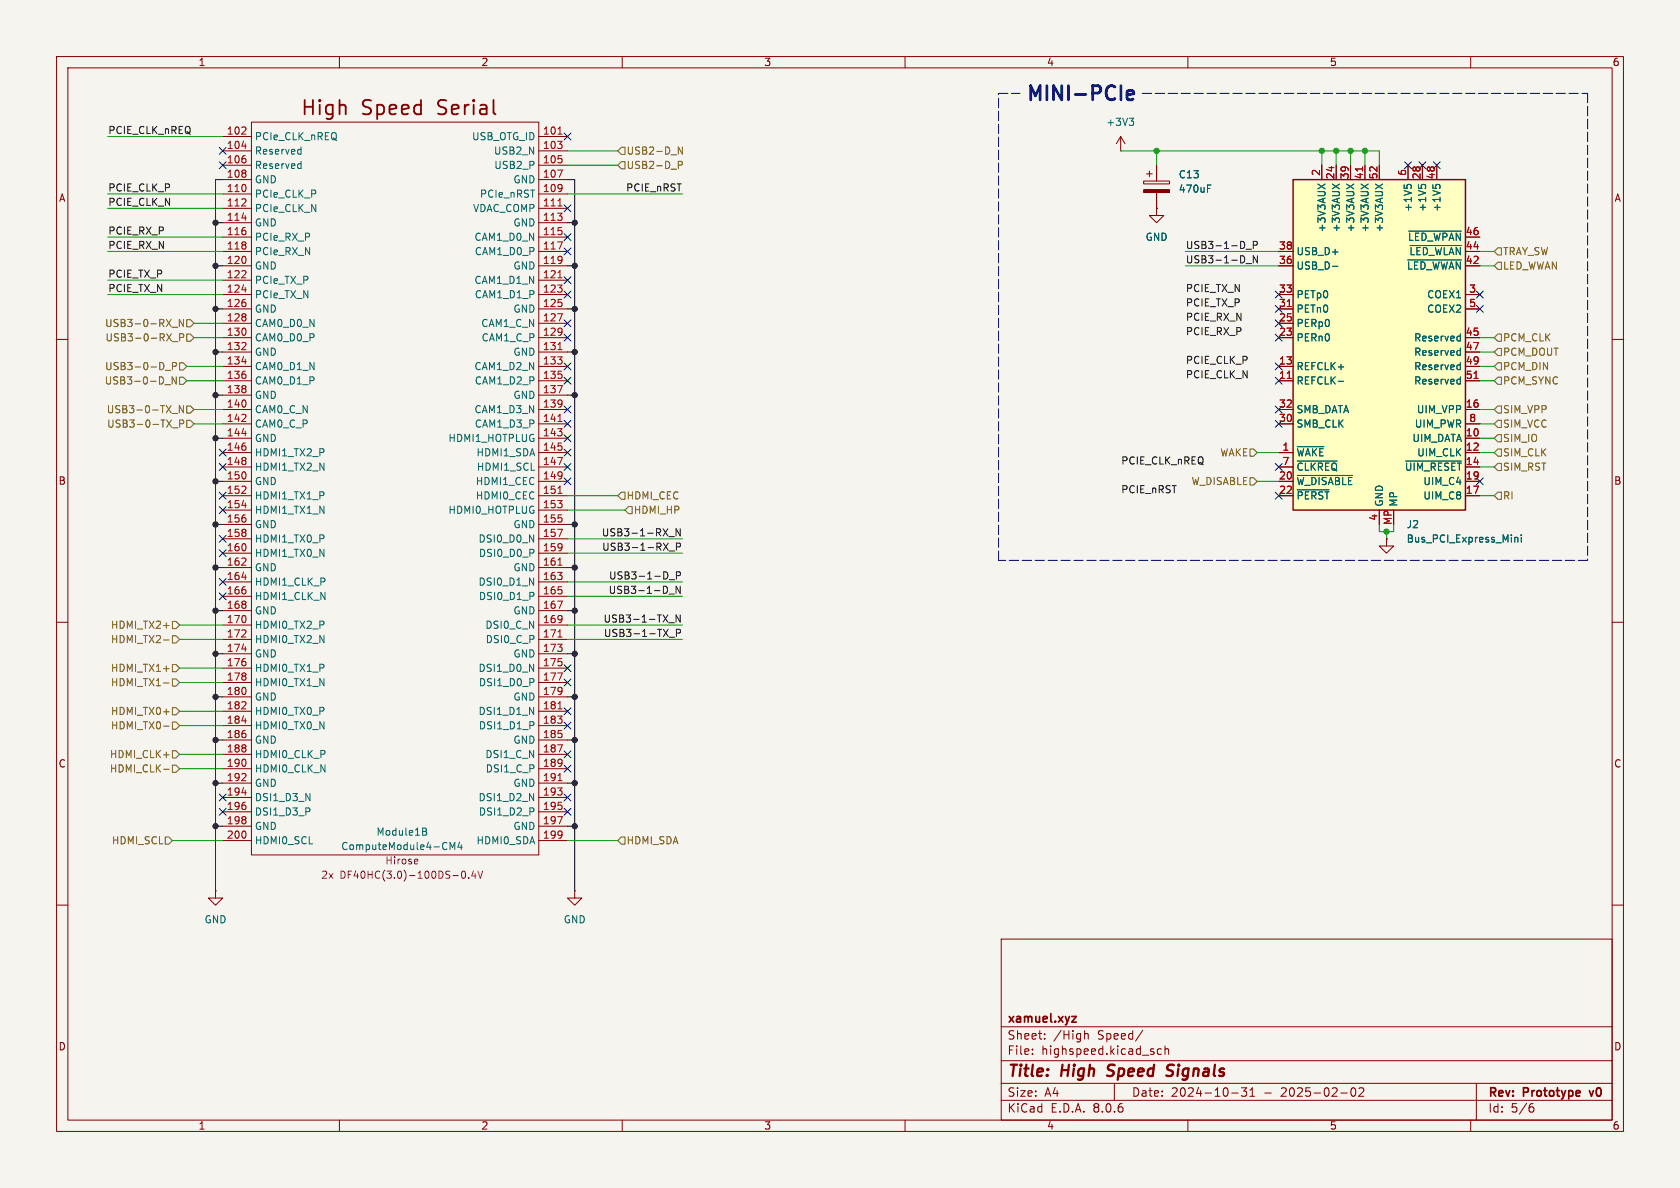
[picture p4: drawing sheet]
<svg xmlns="http://www.w3.org/2000/svg" width="297mm" height="210mm" viewBox="0 0 297 210" stroke-linecap="round" stroke-linejoin="round" font-family="sans-serif">
<path d="M0 0h297v210h-297z" fill="#f5f4ef" stroke="#f5f4ef" stroke-width=".18"/>
<g fill="none" stroke="#840000" stroke-width=".18">
<path d="M10 10h277v190h-277zM12 12h273v186h-273zM60 10v2M110 10v2M160 10v2M210 10v2M260 10v2M10 60h2M285 60h2M10 110h2M285 110h2M10 160h2"/>
<path d="M285 160h2M177 166h108v32h-108zM60 198v2M110 198v2M160 198v2M177 194.5h108M177 191.5h108M177 187.5h108M177 181.5h108M182.5 186.3v.1M182.5 185.5v.1M184.7 183.6v.1"/>
<path d="M184.7 182.8v.1M191.7 182.2v1.5M191.7 182.8l.3-.1 .3 .1 .1 .9M197 191.5v3M202 182.1l-1.3 2M205.3 185.5l-.4-.1-.3 .3v.4l.1 .2h.6M206 185.5l.2-.1 .3 .1 .1 .9M206 184.9v1.5M210 198v2M217.7 193.2h1.2M219.5 192.3h.9l-.5 .6 .4 .1v.7l-.2 .1h-.4l-.2-.1M221 193.8h.8"/>
<path d="M221 192.7l.4-.4v1.5M237 193.2h1.2M239 192.4l.2-.1a.81 .81 0 0 1 .6 .6 .81 .81 0 0 1-.3 .8l-.2 .1a.81 .81 0 0 1-.3-1.4zM240.2 192.4l.6-.1 .2 .1 .1 .3-.9 1.1h.9M260 198v2M261 191.5v6.5M270.6 195.7h.3l.3 .3-.1 .5-.5 .1"/>
</g>
<path d="M189.5 179.7h.8l-.8 1h.8M281 192.8l.3 1" fill="none" stroke="#840000" stroke-width=".3"/>
<path d="M195.7 190.1l.3 .1M196 188.4l-.1 .2v.4M207.2 190a.85 .85 0 0 1-1 .1M207.3 188.2l-.7 .1a.46 .46 0 0 0-.3 .5 .46 .46 0 0 0 .4 .4l.5 .2" fill="none" stroke="#840000" stroke-width=".4"/>
<path d="M228.6 31.8h30.5v58.4h-30.5z" fill="#ffffc2"/>
<path d="M228.6 31.8h30.5v58.4h-30.5z" fill="none" stroke="#840000" stroke-width=".25"/>
<g fill="none" stroke="#840000" stroke-width=".18">
<path d="M39.4 24.1h5M39.4 26.7h5M39.4 29.2h5M39.4 31.8h5M39.4 34.3h5M39.4 36.8h5M39.4 39.4h5M44.4 21.6h50.8v129.5h-50.8zM95.2 24.1h5.1M95.2 26.7h5.1M95.2 29.2h5.1M95.2 31.8h5.1"/>
<path d="M95.2 34.3h5.1M95.2 36.8h5.1M95.2 39.4h5.1M198.1 26.7h.1M198.1 24.1l-.7 1.3M198.1 24.1v2.6M198.1 24.1l.8 1.3M202.2 32h4.6v.5h-4.6zM202.7 30.7h1M203.2 30.2v1M204.5 36.8v1.3h1.2l-1.2 1.3-1.3-1.3h1.3M204.5 36.8h.1"/>
<path d="M204.5 29.2v2.8M204.5 34v2.8M233.7 29.2v2.6M236.2 29.2v2.6M238.8 29.2v2.6M241.3 29.2v2.6M243.8 29.2v2.6M248.9 29.2v2.6M251.5 29.2v2.6M254 29.2v2.6M39.4 59.7h5M39.4 57.2h5"/>
<path d="M39.4 52.1h5M39.4 54.6h5M39.4 47h5M39.4 44.5h5M39.4 41.9h5M39.4 49.5h5M95.2 59.7h5.1M95.2 57.2h5.1M95.2 52.1h5.1M95.2 54.6h5.1M95.2 47h5.1M95.2 44.5h5.1"/>
<path d="M95.2 41.9h5.1M95.2 49.5h5.1M226.1 59.7h2.5M226.1 57.2h2.5M226.1 52.1h2.5M226.1 54.6h2.5M226.1 47h2.5M226.1 44.5h2.5M259.1 59.7h2.5M259.1 52.1h2.5M259.1 54.6h2.5M259.1 47h2.5"/>
<path d="M259.1 44.5h2.5M259.1 41.9h2.5M39.4 77.5h5M39.4 67.3h5M39.4 64.8h5M39.4 72.4h5M39.4 74.9h5M39.4 62.2h5M39.4 69.9h5M95.2 77.5h5.1M95.2 67.3h5.1M95.2 64.8h5.1"/>
<path d="M95.2 72.4h5.1M95.2 74.9h5.1M95.2 62.2h5.1M95.2 69.9h5.1M226.1 67.3h2.5M226.1 64.8h2.5M226.1 72.4h2.5M226.1 74.9h2.5M259.1 77.5h2.5M259.1 67.3h2.5M259.1 64.8h2.5M259.1 72.4h2.5"/>
<path d="M259.1 74.9h2.5M259.1 62.2h2.5M39.4 80h5M39.4 82.6h5M39.4 87.6h5M39.4 85.1h5M39.4 90.2h5M39.4 92.7h5M39.4 95.3h5M39.4 97.8h5M95.2 80h5.1M95.2 82.6h5.1"/>
<path d="M95.2 87.6h5.1M95.2 85.1h5.1M95.2 90.2h5.1M95.2 92.7h5.1M95.2 95.3h5.1M95.2 97.8h5.1M226.1 80h2.5M226.1 82.6h2.5M226.1 87.6h2.5M226.1 85.1h2.5M243.8 90.2v2.5M245.1 95.3v1.2h1.3l-1.3 1.3-1.3-1.3h1.3"/>
<path d="M245.1 95.3h.1M259.1 80h2.5M259.1 82.6h2.5M259.1 87.6h2.5M259.1 85.1h2.5M39.4 100.3h5M39.4 102.9h5M39.4 105.4h5M39.4 108h5M39.4 110.5h5M39.4 113h5M39.4 115.6h5"/>
<path d="M39.4 118.1h5M95.2 100.3h5.1M95.2 102.9h5.1M95.2 105.4h5.1M95.2 108h5.1M95.2 110.5h5.1M95.2 113h5.1M95.2 115.6h5.1M95.2 118.1h5.1M39.4 120.7h5M39.4 123.2h5M39.4 125.7h5"/>
<path d="M39.4 128.3h5M39.4 130.8h5M39.4 133.4h5M39.4 135.9h5M39.4 138.4h5M95.2 120.7h5.1M95.2 123.2h5.1M95.2 125.7h5.1M95.2 128.3h5.1M95.2 130.8h5.1M95.2 133.4h5.1M95.2 135.9h5.1"/>
<path d="M95.2 138.4h5.1M38.1 157.5v1.3h1.3l-1.3 1.2-1.3-1.2h1.3M38.1 157.5h.1M39.4 141h5M39.4 143.5h5M39.4 146.1h5M39.4 148.6h5M95.2 141h5.1M95.2 143.5h5.1M95.2 146.1h5.1M95.2 148.6h5.1M101.6 157.5v1.3h1.3l-1.3 1.2-1.3-1.2h1.3"/>
<path d="M101.6 157.5h.1"/>
</g>
<g fill="none" stroke="#006464" stroke-width=".18">
<path d="M52.9 26.4l.3 .1M52.9 28.9l.3 .1M53.2 26v1.2M53.2 28.5v1.3M53.2 27.2h-.3M53.2 29.7l-.3 .1M199.6 20.9h.8l-.4 .5M200.2 21.4l.2 .2v.3l-.2 .3M213.5 33.3h.4M213.5 32.7h.6M233 32.5l1.3 .9M234.3 32.5l-1.3 .9"/>
<path d="M235.5 32.5l1.3 .9M236.8 32.5l-1.3 .9M238.1 32.5l1.2 .9M239.3 32.5l-1.2 .9M240.6 32.5l1.3 .9M241.9 32.5l-1.3 .9M243.1 32.5l1.3 .9M244.4 32.5l-1.3 .9M248.2 32.7v.6M248.7 32.8l.3-.2h.3l.2 .2M250.8 32.7v.6M251.3 32.8l.2-.2h.3l.2 .2"/>
<path d="M253.3 32.7v.6M253.8 32.8l.2-.2h.3l.3 .2M235.6 47.1h.9M248.9 45.9h9.4M249 40.9h9.3M249.3 43.4h9M257.8 59.4l.4 .1M258.2 59v1.3M229.3 79h4.7M236.6 67.4h1M257.8 62h.4M257.8 64.5l.4 .1"/>
<path d="M257.8 67l.4 .1M258.2 61.5v1.3M258.2 64.1v1.2M258.2 66.6v1.3M258.2 60.2l-.4 .1M258.2 62.7l-.4 .1M258.2 65.3h-.4M258.2 67.8l-.4 .1M229.3 81.5h7.1M229.3 84h9.8M229.3 86.6h5.6M248.5 81.5h9.8"/>
<path d="M267.8 95v.8M267.8 95.1l.2-.1h.3v.8M268.9 94.6v.1M268.9 95v.8M74.7 146.4l.6 .1 .1 .2-.3 .3M74.7 147h.4M75.1 147l.3 .2v.3l-.7 .1M79.6 150.2v-1.3l.4 .9 .4-.9v1.3M81.2 148.9l-.3 .9h.8M81.6 149.3v.9"/>
</g>
<g fill="none" stroke="#a90000" stroke-width=".18">
<path d="M42.7 23.7h.8M42.7 36.4h.8M42.8 25.8h.7M42.8 38.5h.7M43.4 22.6v.4M43.4 35.3v.4M98.6 30.1h.8l-.5 1.2M98.6 23.7h.8M98.6 36.4h.8M240.9 29.5v.7M42.7 49.1h.8M42.8 51.2h.7"/>
<path d="M43.4 48v.4M98.6 42.8h.8l-.5 1.2M98.6 55.5h.8l-.5 1.2M98.6 49.1h.8M227.6 54.2h.7M42.7 61.8h.8M42.7 74.5h.8M42.8 63.9h.7M42.8 76.6h.7M43.4 60.7v.4M43.4 73.4v.4M98.6 68.2h.8l-.5 1.2"/>
<path d="M98.6 61.8h.8M98.6 74.5h.8M227.6 66.9h.7M260.6 66.9h.7M42.7 87.2h.8M42.7 99.9h.8M42.8 89.3h.7M43.4 86.1v.4M43.4 98.8v.4M98.6 80.9h.8l-.5 1.2M98.6 93.6h.8l-.5 1.2M98.6 87.2h.8"/>
<path d="M98.6 99.9h.8M42.7 112.6h.8M42.8 102h.7M42.8 114.7h.7M43.4 111.5v.4M98.6 106.3h.8l-.5 1.2M98.6 119h.8l-.5 1.2M98.6 112.6h.8M42.7 125.3h.8M42.7 138h.8M42.8 127.4h.7M43.4 124.2v.4"/>
<path d="M43.4 136.9v.4M98.6 131.7h.8l-.5 1.2M98.6 125.3h.8M98.6 138h.8M42.8 140.1h.7M98.6 144.4h.8l-.5 1.2"/>
</g>
<path d="M73.4 151.9h.4l.1 .3-.6 .1M73.8 152.7h-.4M81.8 154.1l.1-.1a.68 .68 0 0 1 .4 .6 .68 .68 0 0 1-.4 .7 .84 .84 0 0 1-.1-1.2zM82.9 155.1v.2M83.7 153.9l-.3 .9h.8M84 154.4v.9M84.5 154l.4 1.3 .4-1.3" fill="none" stroke="#840084" stroke-width=".18"/>
<path d="M202.2 33.5h4.6v.5h-4.6z" fill="#840000" stroke="#840000" stroke-width=".18"/>
<g fill="none" stroke="#725600" stroke-width=".18">
<path d="M109.2 26.7l.7-.7h.6v1.3h-.6zM109.9 28.6h.6v1.2h-.6l-.7-.6zM119.9 29.2l.6-.1 .1-.2v-.3l-.7-.1v1.3M120.6 26v1.2l-.7-1.2v1.2M30.4 57.9h1M31.8 59.7l.6-.1 .1-.2-.1-.3-.6-.1v1.3M32.4 56.5v1.2l-.7-1.2v1.2M33 59.1h.7l.6 .6-.6 .6h-.7zM33 56.5h.7l.6 .7-.6 .6h-.7zM264.8 59.1h.6v1.2h-.6l-.6-.6zM264.8 46.4h.6v1.2h-.6l-.6-.6zM264.8 43.8h.6v1.3h-.6l-.6-.6z"/>
<path d="M29.2 68h.9M29.2 65.5h1M30.4 73.1h1M30.5 60.4h1M30.5 64.7h.6l.1-.2v-.3l-.7-.1v1.2M30.5 75.6h1M31.2 66.6v1.3l-.8-1.3v1.3M31.7 66.7h.7l.6 .6-.6 .6h-.7zM31.7 64.1h.7l.6 .7-.6 .6h-.7zM31.8 74.9l.6-.1 .1-.1-.1-.3-.6-.2v1.3M32.4 71.7v1.3l-.7-1.3v1.3M33 71.8h.7l.6 .6-.6 .6h-.7z"/>
<path d="M33 74.3h.7l.6 .6-.6 .7h-.7zM221 79.4h.6l.6 .6-.6 .6h-.6zM264.8 76.8h.6v1.3h-.6l-.6-.6zM264.8 61.6h.6v1.3h-.6l-.6-.7zM264.8 64.1h.6v1.3h-.6l-.6-.6zM264.8 79.4h.6v1.2h-.6l-.6-.6zM264.8 66.7h.6v1.2h-.6l-.6-.6zM264.8 74.3h.6v1.3h-.6l-.6-.7zM264.8 71.8h.6v1.2h-.6l-.6-.6zM109.9 87h.6v1.3h-.6l-.7-.7zM111.1 89.5h.7v1.3h-.7l-.6-.6zM221 84.5h.6l.6 .6-.6 .6h-.6z"/>
<path d="M264.8 81.9h.6v1.3h-.6l-.6-.6zM264.8 87h.6v1.3h-.6l-.6-.7zM28.9 118.2h1M28.9 110.6h1M28.9 113.1h1M30.5 117.5h.6l.6 .6-.6 .6h-.6zM30.5 109.9h.6l.6 .6-.6 .6h-.6zM30.5 112.4h.6l.6 .6-.6 .7h-.6zM28.9 120.7h1M28.9 136h1M28.9 133.4h1M28.9 128.4h1"/>
<path d="M28.9 125.8h1M30.5 120h.6l.6 .7-.6 .6h-.6zM30.5 135.3h.6l.6 .6-.6 .6h-.6zM30.5 132.7h.6l.6 .7-.6 .6h-.6zM30.5 127.6h.6l.6 .7-.6 .6h-.6zM30.5 125.1h.6l.6 .6-.6 .7h-.6zM29.2 148h.6l.7 .6-.7 .6h-.6zM109.2 148.6l.7-.6h.6v1.2h-.6z"/>
</g>
<g fill="none" stroke="#0f0f0f" stroke-width=".18">
<path d="M220.3 44.1h1M220.3 46.6h1M221.6 43.3h.6l.1-.2-.1-.3-.6-.1v1.2M222.3 45.2v1.3l-.7-1.3v1.3M118.3 94.9h.9M118.3 97.4h1M119.6 96.7l.6-.1 .1-.2-.1-.3-.6-.1v1.3M120.2 93.5v1.2l-.7-1.2v1.2M118.3 105h.9M118.3 110.1h.9M118.3 102.5h1M118.3 112.6h1"/>
<path d="M119.6 101.8l.6-.1 .1-.2-.1-.3-.6-.1v1.3M119.6 111.9h.6l.1-.2-.1-.3-.6-.2v1.3M120.2 103.6v1.3l-.7-1.3v1.3M120.2 108.7v1.3l-.7-1.3v1.3"/>
</g>
<path d="M199.2 16.8l1.2-.2-.1-.5-.7-.1-.4 .3v1l.2 .2 .2 .1 .7-.1" fill="none" stroke="#00f" stroke-width=".5"/>
<path d="M176.5 16.5h3.8M201.9 16.5h78.8M280.7 16.5v82.6M176.5 99.1v-82.6M280.7 99.1h-104.2" fill="none" stroke="#0000c2" stroke-width=".18" stroke-dasharray="1.7 .6"/>
<g fill="none" stroke="#000" stroke-width=".18">
<path d="M38.1 39.4h1.3M39.4 31.8h-1.3v125.7M100.3 31.8h1.3v125.7M100.3 39.4h1.3M38.1 54.6h1.3M38.1 47h1.3M100.3 54.6h1.3M100.3 47h1.3M38.1 69.9h1.3M38.1 62.2h1.3M38.1 77.5h1.3M100.3 69.9h1.3"/>
<path d="M100.3 62.2h1.3M38.1 92.7h1.3M38.1 85.1h1.3M100.3 92.7h1.3M38.1 100.3h1.3M38.1 108h1.3M38.1 115.6h1.3M100.3 100.3h1.3M100.3 108h1.3M100.3 115.6h1.3M38.1 123.2h1.3M38.1 130.8h1.3"/>
<path d="M38.1 138.4h1.3M100.3 123.2h1.3M100.3 130.8h1.3M100.3 138.4h1.3M38.1 146.1h1.3M100.3 146.1h1.3"/>
</g>
<g fill="none" stroke="#009600" stroke-width=".18">
<path d="M19 36.8h20.4M19 34.3h20.4M19 24.1h20.4M100.3 34.3h20.3M100.3 26.7h8.9M100.3 29.2h8.9M198.1 26.7h45.7v2.5M204.5 26.7v2.5M233.7 26.7v2.5M236.2 26.7v2.5M238.8 26.7v2.5M241.3 26.7v2.5"/>
<path d="M19 44.5h20.4M19 49.5h20.4M19 41.9h20.4M19 52.1h20.4M34.3 59.7h5.1M34.3 57.2h5.1M209.5 44.5h16.6M209.5 47h16.6M261.6 44.5h2.6M261.6 59.7h2.6M261.6 47h2.6M33 67.3h6.4"/>
<path d="M33 64.8h6.4M34.3 72.4h5.1M34.3 74.9h5.1M261.6 67.3h2.6M261.6 72.4h2.6M261.6 64.8h2.6M261.6 74.9h2.6M261.6 77.5h2.6M261.6 62.2h2.6M100.3 95.3h20.3M100.3 97.8h20.3M100.3 90.2h10.2"/>
<path d="M100.3 87.6h8.9M222.2 80h3.9M222.2 85.1h3.9M243.8 92.7v1.3h2.6v-1.3M245.1 94v1.3M261.6 80h2.6M261.6 87.6h2.6M261.6 82.6h2.6M31.7 110.5h7.7M31.7 113h7.7M31.7 118.1h7.7M100.3 110.5h20.3"/>
<path d="M100.3 105.4h20.3M100.3 113h20.3M100.3 102.9h20.3M31.7 125.7h7.7M31.7 120.7h7.7M31.7 133.4h7.7M31.7 128.3h7.7M31.7 135.9h7.7M30.5 148.6h8.9M100.3 148.6h8.9"/>
</g>
<g fill="none" stroke="#000084" stroke-width=".18">
<path d="M38.8 26.1l1.2 1.2M38.8 28.6l1.2 1.2M40 26.1l-1.2 1.2M40 28.6l-1.2 1.2M99.7 23.5l1.2 1.2M99.7 36.2l1.2 1.2M100.9 23.5l-1.2 1.2M100.9 36.2l-1.2 1.2M248.3 28.6l1.2 1.2M249.5 28.6l-1.2 1.2M250.9 28.6l1.2 1.2M252.1 28.6l-1.2 1.2"/>
<path d="M253.4 28.6l1.2 1.2M254.6 28.6l-1.2 1.2M99.7 51.5l1.2 1.2M99.7 48.9l1.2 1.2M99.7 43.8l1.2 1.3M99.7 56.5l1.2 1.3M99.7 59.1l1.2 1.2M99.7 41.3l1.2 1.2M100.9 51.5l-1.2 1.2M100.9 48.9l-1.2 1.2M100.9 43.8l-1.2 1.3M100.9 56.5l-1.2 1.3"/>
<path d="M100.9 41.3l-1.2 1.2M100.9 59.1l-1.2 1.2M225.5 59.1l1.2 1.2M225.5 54l1.2 1.2M225.5 56.5l1.2 1.3M225.5 51.5l1.2 1.2M226.7 56.5l-1.2 1.3M226.7 54l-1.2 1.2M226.7 59.1l-1.2 1.2M226.7 51.5l-1.2 1.2M261 54l1.2 1.2M261 51.5l1.2 1.2"/>
<path d="M262.2 51.5l-1.2 1.2M262.2 54l-1.2 1.2M38.8 79.4l1.2 1.2M40 79.4l-1.2 1.2M99.7 74.3l1.2 1.2M99.7 76.9l1.2 1.2M99.7 79.4l1.2 1.2M99.7 71.8l1.2 1.2M99.7 64.2l1.2 1.2M99.7 66.7l1.2 1.2M100.9 74.3l-1.2 1.2M100.9 76.9l-1.2 1.2"/>
<path d="M100.9 79.4l-1.2 1.2M100.9 71.8l-1.2 1.2M100.9 64.2l-1.2 1.2M100.9 66.7l-1.2 1.2M225.5 74.3l1.2 1.2M225.5 71.8l1.2 1.2M225.5 66.7l1.2 1.2M225.5 64.2l1.2 1.2M226.7 74.3l-1.2 1.2M226.7 71.8l-1.2 1.2M226.7 66.7l-1.2 1.2M226.7 64.2l-1.2 1.2"/>
<path d="M38.8 87l1.2 1.2M38.8 89.6l1.2 1.2M38.8 94.6l1.2 1.3M38.8 97.2l1.2 1.2M38.8 81.9l1.2 1.3M40 87l-1.2 1.2M40 89.6l-1.2 1.2M40 94.6l-1.2 1.3M40 97.2l-1.2 1.2M40 81.9l-1.2 1.3M99.7 84.5l1.2 1.2M99.7 81.9l1.2 1.3"/>
<path d="M100.9 81.9l-1.2 1.3M100.9 84.5l-1.2 1.2M225.5 87l1.2 1.2M225.5 81.9l1.2 1.3M226.7 87l-1.2 1.2M226.7 81.9l-1.2 1.3M261 84.5l1.2 1.2M262.2 84.5l-1.2 1.2M38.8 104.8l1.2 1.2M38.8 102.3l1.2 1.2M40 104.8l-1.2 1.2M40 102.3l-1.2 1.2"/>
<path d="M99.7 117.5l1.2 1.2M100.9 117.5l-1.2 1.2M99.7 125.1l1.2 1.2M99.7 120l1.2 1.3M99.7 127.7l1.2 1.2M99.7 135.3l1.2 1.2M99.7 132.7l1.2 1.3M100.9 125.1l-1.2 1.2M100.9 120l-1.2 1.3M100.9 127.7l-1.2 1.2M100.9 135.3l-1.2 1.2M100.9 132.7l-1.2 1.3"/>
<path d="M38.8 142.9l1.2 1.2M38.8 140.4l1.2 1.2M40 140.4l-1.2 1.2M40 142.9l-1.2 1.2M99.7 140.4l1.2 1.2M99.7 142.9l1.2 1.2M100.9 140.4l-1.2 1.2M100.9 142.9l-1.2 1.2"/>
</g>
<g fill="#000" stroke="#000" stroke-width=".18">
<circle cx="38.1" cy="39.4" r=".46"/>
<circle cx="101.6" cy="39.4" r=".46"/>
<circle cx="38.1" cy="54.6" r=".46"/>
<circle cx="38.1" cy="47" r=".46"/>
<circle cx="101.6" cy="54.6" r=".46"/>
<circle cx="101.6" cy="47" r=".46"/>
<circle cx="38.1" cy="69.9" r=".46"/>
<circle cx="38.1" cy="62.2" r=".46"/>
<circle cx="38.1" cy="77.5" r=".46"/>
<circle cx="101.6" cy="62.2" r=".46"/>
<circle cx="101.6" cy="69.9" r=".46"/>
<circle cx="38.1" cy="92.7" r=".46"/>
<circle cx="38.1" cy="85.1" r=".46"/>
<circle cx="101.6" cy="92.7" r=".46"/>
<circle cx="38.1" cy="100.3" r=".46"/>
<circle cx="38.1" cy="115.6" r=".46"/>
<circle cx="38.1" cy="108" r=".46"/>
<circle cx="101.6" cy="115.6" r=".46"/>
<circle cx="101.6" cy="100.3" r=".46"/>
<circle cx="101.6" cy="108" r=".46"/>
<circle cx="38.1" cy="138.4" r=".46"/>
<circle cx="38.1" cy="130.8" r=".46"/>
<circle cx="38.1" cy="123.2" r=".46"/>
<circle cx="101.6" cy="123.2" r=".46"/>
<circle cx="101.6" cy="130.8" r=".46"/>
<circle cx="101.6" cy="138.4" r=".46"/>
<circle cx="38.1" cy="146.1" r=".46"/>
<circle cx="101.6" cy="146.1" r=".46"/>
</g>
<g fill="#009600" stroke="#009600" stroke-width=".18">
<circle cx="204.5" cy="26.7" r=".46"/>
<circle cx="241.3" cy="26.7" r=".46"/>
<circle cx="238.8" cy="26.7" r=".46"/>
<circle cx="233.7" cy="26.7" r=".46"/>
<circle cx="236.2" cy="26.7" r=".46"/>
<circle cx="245.1" cy="94" r=".46"/>
</g>
<g font-size="3.5" fill="#840000">
<text x="53" y="20.8">High</text>
<text x="63.9" y="20.8">Speed</text>
<text x="77.6" y="20.8">Serial</text>
</g>
<text font-size="3.5" fill="#00f" x="181.1" y="18.5">MINI-PCIe</text>
<g font-size="2.8" fill="#840000">
<text x="178" y="190.9">Title:</text>
<text x="187.7" y="190.9">High</text>
<text x="196.6" y="190.9">Speed</text>
<text x="207.9" y="190.9">Signals</text>
</g>
<g font-size="2.1" fill="#840000">
<text x="178" y="184">Sheet:</text>
<text x="178" y="181.2">xamuel.xyz</text>
<text x="186.2" y="184">/High</text>
<text x="194.1" y="184">Speed/</text>
<text x="178" y="186.7">File:</text>
<text x="184.1" y="186.7">highspeed.kicad_sch</text>
<text x="178" y="196.9">KiCad</text>
<text x="178" y="194.1">Size:</text>
<text x="184.7" y="194.1">A4</text>
<text x="185.7" y="196.9">E.D.A.</text>
<text x="193.3" y="196.9">8.0.6</text>
<text x="200" y="194.1">Date:</text>
<text x="207" y="194.1">2024-10-31</text>
<text x="223.5" y="194.1">-</text>
<text x="226.6" y="194.1">2025-02-02</text>
<text x="263" y="194.3">Rev:</text>
<text x="263" y="196.9">Id:</text>
<text x="267.1" y="196.9">5/6</text>
<text x="269.4" y="194.3">Prototype</text>
<text x="281.8" y="194.3">v0</text>
</g>
<g font-size="1.8" fill="#840000">
<text x="35" y="11.9">1</text>
<text x="85" y="11.9">2</text>
<text x="135" y="11.9">3</text>
<text x="185" y="11.9">4</text>
<text x="235" y="11.9">5</text>
<text x="285" y="11.9">6</text>
<text x="10.3" y="35.9">A</text>
<text x="285.3" y="35.9">A</text>
<text x="10.3" y="85.9">B</text>
<text x="285.3" y="85.9">B</text>
<text x="10.3" y="135.9">C</text>
<text x="285.3" y="135.9">C</text>
<text x="10.3" y="185.9">D</text>
<text x="285.3" y="185.9">D</text>
<text x="35" y="199.9">1</text>
<text x="85" y="199.9">2</text>
<text x="135" y="199.9">3</text>
<text x="185" y="199.9">4</text>
<text x="235" y="199.9">5</text>
<text x="285" y="199.9">6</text>
</g>
<g font-size="1.8" fill="#0f0f0f">
<text x="19" y="23.8">PCIE_CLK_nREQ</text>
<text x="19" y="33.9">PCIE_CLK_P</text>
<text x="110.6" y="33.9">PCIE_nRST</text>
<text x="19" y="36.5">PCIE_CLK_N</text>
<text x="19" y="41.6">PCIE_RX_P</text>
<text x="19" y="44.1">PCIE_RX_N</text>
<text x="209.5" y="44.1">USB3-1-D_P</text>
<text x="209.5" y="46.6">USB3-1-D_N</text>
<text x="19" y="51.7">PCIE_TX_N</text>
<text x="19" y="49.2">PCIE_TX_P</text>
<text x="209.5" y="51.7">PCIE_TX_N</text>
<text x="209.5" y="56.8">PCIE_RX_N</text>
<text x="209.5" y="59.3">PCIE_RX_P</text>
<text x="209.5" y="54.3">PCIE_TX_P</text>
<text x="209.5" y="64.4">PCIE_CLK_P</text>
<text x="209.5" y="67">PCIE_CLK_N</text>
<text x="198.1" y="82.2">PCIE_CLK_nREQ</text>
<text x="198.1" y="87.3">PCIE_nRST</text>
<text x="106.3" y="94.9">USB3-1-RX_N</text>
<text x="106.4" y="97.4">USB3-1-RX_P</text>
<text x="107.5" y="105.1">USB3-1-D_N</text>
<text x="107.6" y="102.5">USB3-1-D_P</text>
<text x="106.6" y="110.1">USB3-1-TX_N</text>
<text x="106.7" y="112.7">USB3-1-TX_P</text>
</g>
<g font-size="1.8" fill="#a90000">
<text x="40" y="23.9">102</text>
<text x="95.9" y="23.9">101</text>
<text x="40" y="26.4">104</text>
<text x="40" y="29">106</text>
<text x="95.9" y="26.4">103</text>
<text x="95.9" y="29">105</text>
<text x="40" y="31.5">108</text>
<text x="40" y="34">110</text>
<text x="95.9" y="31.5">107</text>
<text x="95.9" y="34">109</text>
<text x="233.4" y="31.2" transform="rotate(-90 233.4 31.2)">2</text>
<text x="236" y="31.8" transform="rotate(-90 236 31.8)">24</text>
<text x="238.5" y="31.8" transform="rotate(-90 238.5 31.8)">39</text>
<text x="241" y="31.8" transform="rotate(-90 241 31.8)">41</text>
<text x="243.6" y="31.8" transform="rotate(-90 243.6 31.8)">52</text>
<text x="248.7" y="31.2" transform="rotate(-90 248.7 31.2)">6</text>
<text x="251.2" y="31.8" transform="rotate(-90 251.2 31.8)">28</text>
<text x="253.7" y="31.8" transform="rotate(-90 253.7 31.8)">48</text>
<text x="40" y="36.6">112</text>
<text x="40" y="39.1">114</text>
<text x="40" y="41.7">116</text>
<text x="95.9" y="36.6">111</text>
<text x="95.9" y="39.1">113</text>
<text x="95.9" y="41.7">115</text>
<text x="259" y="41.7">46</text>
<text x="40" y="44.2">118</text>
<text x="40" y="46.7">120</text>
<text x="95.9" y="44.2">117</text>
<text x="95.9" y="46.7">119</text>
<text x="226" y="46.7">36</text>
<text x="226" y="44.2">38</text>
<text x="259" y="46.7">42</text>
<text x="259" y="44.2">44</text>
<text x="40" y="49.3">122</text>
<text x="40" y="51.8">124</text>
<text x="95.9" y="49.3">121</text>
<text x="95.9" y="51.8">123</text>
<text x="226" y="51.8">33</text>
<text x="259.6" y="51.8">3</text>
<text x="40" y="54.4">126</text>
<text x="40" y="56.9">128</text>
<text x="40" y="59.4">130</text>
<text x="95.9" y="54.4">125</text>
<text x="95.9" y="56.9">127</text>
<text x="95.9" y="59.4">129</text>
<text x="226" y="59.4">23</text>
<text x="226" y="56.9">25</text>
<text x="226" y="54.4">31</text>
<text x="259" y="59.4">45</text>
<text x="259.6" y="54.4">5</text>
<text x="40" y="62">132</text>
<text x="40" y="64.5">134</text>
<text x="95.9" y="62">131</text>
<text x="95.9" y="64.5">133</text>
<text x="226" y="64.5">13</text>
<text x="259" y="62">47</text>
<text x="259" y="64.5">49</text>
<text x="40" y="67.1">136</text>
<text x="40" y="69.6">138</text>
<text x="95.9" y="67.1">135</text>
<text x="95.9" y="69.6">137</text>
<text x="226" y="67.1">11</text>
<text x="259" y="67.1">51</text>
<text x="40" y="72.1">140</text>
<text x="40" y="74.7">142</text>
<text x="40" y="77.2">144</text>
<text x="95.9" y="72.1">139</text>
<text x="95.9" y="74.7">141</text>
<text x="95.9" y="77.2">143</text>
<text x="226" y="74.7">30</text>
<text x="226" y="72.1">32</text>
<text x="259" y="77.2">10</text>
<text x="259" y="72.1">16</text>
<text x="259.6" y="74.7">8</text>
<text x="40" y="79.8">146</text>
<text x="40" y="82.3">148</text>
<text x="95.9" y="79.8">145</text>
<text x="95.9" y="82.3">147</text>
<text x="226.6" y="79.8">1</text>
<text x="226.6" y="82.3">7</text>
<text x="259" y="79.8">12</text>
<text x="259" y="82.3">14</text>
<text x="40" y="84.8">150</text>
<text x="40" y="87.4">152</text>
<text x="40" y="89.9">154</text>
<text x="95.9" y="84.8">149</text>
<text x="95.9" y="87.4">151</text>
<text x="95.9" y="89.9">153</text>
<text x="226" y="84.8">20</text>
<text x="226" y="87.4">22</text>
<text x="259" y="87.4">17</text>
<text x="259" y="84.8">19</text>
<text x="40" y="92.5">156</text>
<text x="40" y="95">158</text>
<text x="95.9" y="92.5">155</text>
<text x="95.9" y="95">157</text>
<text x="243.6" y="92.1" transform="rotate(-90 243.6 92.1)">4</text>
<text x="246.1" y="92.9" transform="rotate(-90 246.1 92.9)">MP</text>
<text x="40" y="97.5">160</text>
<text x="40" y="100.1">162</text>
<text x="95.9" y="97.5">159</text>
<text x="95.9" y="100.1">161</text>
<text x="40" y="102.6">164</text>
<text x="40" y="105.2">166</text>
<text x="40" y="107.7">168</text>
<text x="95.9" y="102.6">163</text>
<text x="95.9" y="105.2">165</text>
<text x="95.9" y="107.7">167</text>
<text x="40" y="110.2">170</text>
<text x="40" y="112.8">172</text>
<text x="95.9" y="110.2">169</text>
<text x="95.9" y="112.8">171</text>
<text x="40" y="115.3">174</text>
<text x="40" y="117.9">176</text>
<text x="95.9" y="115.3">173</text>
<text x="95.9" y="117.9">175</text>
<text x="40" y="120.4">178</text>
<text x="40" y="122.9">180</text>
<text x="40" y="125.5">182</text>
<text x="95.9" y="120.4">177</text>
<text x="95.9" y="122.9">179</text>
<text x="95.9" y="125.5">181</text>
<text x="40" y="128">184</text>
<text x="40" y="130.6">186</text>
<text x="95.9" y="128">183</text>
<text x="95.9" y="130.6">185</text>
<text x="40" y="133.1">188</text>
<text x="40" y="135.6">190</text>
<text x="95.9" y="133.1">187</text>
<text x="95.9" y="135.6">189</text>
<text x="40" y="138.2">192</text>
<text x="40" y="140.7">194</text>
<text x="40" y="143.3">196</text>
<text x="95.9" y="138.2">191</text>
<text x="95.9" y="140.7">193</text>
<text x="95.9" y="143.3">195</text>
<text x="40" y="145.8">198</text>
<text x="40" y="148.3">200</text>
<text x="95.9" y="145.8">197</text>
<text x="95.9" y="148.3">199</text>
</g>
<g font-size="1.8" fill="#006464">
<text x="195.5" y="22.5">+3V3</text>
<text x="45" y="25">PCIe_CLK_nREQ</text>
<text x="45" y="27.5">Reserved</text>
<text x="83.4" y="25">USB_OTG_ID</text>
<text x="87.2" y="27.5">USB2_N</text>
<text x="45" y="30.1">Reserved</text>
<text x="45" y="32.6">GND</text>
<text x="45" y="35.2">PCIe_CLK_P</text>
<text x="84.7" y="35.2">PCIe_nRST</text>
<text x="87.3" y="30.1">USB2_P</text>
<text x="90.7" y="32.6">GND</text>
<text x="208.3" y="34.3">470uF</text>
<text x="208.3" y="31.7">C13</text>
<text x="45" y="37.7">PCIe_CLK_N</text>
<text x="45" y="40.2">GND</text>
<text x="83.5" y="37.7">VDAC_COMP</text>
<text x="90.7" y="40.2">GND</text>
<text x="234.5" y="41.2" transform="rotate(-90 234.5 41.2)">+3V3AUX</text>
<text x="237.1" y="41.2" transform="rotate(-90 237.1 41.2)">+3V3AUX</text>
<text x="239.6" y="41.2" transform="rotate(-90 239.6 41.2)">+3V3AUX</text>
<text x="242.2" y="41.2" transform="rotate(-90 242.2 41.2)">+3V3AUX</text>
<text x="244.7" y="41.2" transform="rotate(-90 244.7 41.2)">+3V3AUX</text>
<text x="249.8" y="37.5" transform="rotate(-90 249.8 37.5)">+1V5</text>
<text x="252.3" y="37.5" transform="rotate(-90 252.3 37.5)">+1V5</text>
<text x="254.9" y="37.5" transform="rotate(-90 254.9 37.5)">+1V5</text>
<text x="45" y="42.8">PCIe_RX_P</text>
<text x="45" y="45.3">PCIe_RX_N</text>
<text x="45" y="47.9">GND</text>
<text x="83.8" y="42.8">CAM1_D0_N</text>
<text x="83.8" y="45.3">CAM1_D0_P</text>
<text x="90.7" y="47.9">GND</text>
<text x="202.4" y="42.8">GND</text>
<text x="229.1" y="47.9">USB_D-</text>
<text x="229.1" y="45.3">USB_D+</text>
<text x="248.6" y="47.9">~{LED_WWAN}</text>
<text x="248.8" y="42.8">~{LED_WPAN}</text>
<text x="249.1" y="45.3">~{LED_WLAN}</text>
<text x="45" y="50.4">PCIe_TX_P</text>
<text x="45" y="52.9">PCIe_TX_N</text>
<text x="83.8" y="50.4">CAM1_D1_N</text>
<text x="83.8" y="52.9">CAM1_D1_P</text>
<text x="229.1" y="52.9">PETp0</text>
<text x="252.2" y="52.9">COEX1</text>
<text x="45" y="55.5">GND</text>
<text x="45" y="58">CAM0_D0_N</text>
<text x="85" y="58">CAM1_C_N</text>
<text x="90.7" y="55.5">GND</text>
<text x="229.1" y="58">PERp0</text>
<text x="229.1" y="55.5">PETn0</text>
<text x="252.2" y="55.5">COEX2</text>
<text x="45" y="60.6">CAM0_D0_P</text>
<text x="45" y="63.1">GND</text>
<text x="45" y="65.6">CAM0_D1_N</text>
<text x="83.8" y="65.6">CAM1_D2_N</text>
<text x="85" y="60.6">CAM1_C_P</text>
<text x="90.7" y="63.1">GND</text>
<text x="229.1" y="65.6">REFCLK+</text>
<text x="229.1" y="60.6">PERn0</text>
<text x="249.9" y="60.6">Reserved</text>
<text x="249.9" y="63.1">Reserved</text>
<text x="249.9" y="65.6">Reserved</text>
<text x="45" y="68.2">CAM0_D1_P</text>
<text x="45" y="70.7">GND</text>
<text x="83.8" y="68.2">CAM1_D2_P</text>
<text x="90.7" y="70.7">GND</text>
<text x="229.1" y="68.2">REFCLK-</text>
<text x="249.9" y="68.2">Reserved</text>
<text x="45" y="73.3">CAM0_C_N</text>
<text x="45" y="75.8">CAM0_C_P</text>
<text x="83.8" y="73.3">CAM1_D3_N</text>
<text x="83.8" y="75.8">CAM1_D3_P</text>
<text x="229.1" y="75.8">SMB_CLK</text>
<text x="229.1" y="73.3">SMB_DATA</text>
<text x="250" y="75.8">UIM_PWR</text>
<text x="250.4" y="73.3">UIM_VPP</text>
<text x="45" y="78.3">GND</text>
<text x="45" y="80.9">HDMI1_TX2_P</text>
<text x="45" y="83.4">HDMI1_TX2_N</text>
<text x="79.2" y="78.3">HDMI1_HOTPLUG</text>
<text x="84.1" y="80.9">HDMI1_SDA</text>
<text x="84.2" y="83.4">HDMI1_SCL</text>
<text x="229.1" y="80.9">~{WAKE}</text>
<text x="229.1" y="83.4">~{CLKREQ}</text>
<text x="248.3" y="83.4">~{UIM_RESET}</text>
<text x="249.6" y="78.3">UIM_DATA</text>
<text x="250.4" y="80.9">UIM_CLK</text>
<text x="45" y="86">GND</text>
<text x="45" y="88.5">HDMI1_TX1_P</text>
<text x="84" y="86">HDMI1_CEC</text>
<text x="84" y="88.5">HDMI0_CEC</text>
<text x="229.1" y="86">~{W_DISABLE}</text>
<text x="229.1" y="88.5">~{PERST}</text>
<text x="244.7" y="89.7" transform="rotate(-90 244.7 89.7)">GND</text>
<text x="247.2" y="89.7" transform="rotate(-90 247.2 89.7)">MP</text>
<text x="251.5" y="88.5">UIM_C8</text>
<text x="251.5" y="86">UIM_C4</text>
<text x="45" y="91">HDMI1_TX1_N</text>
<text x="45" y="93.6">GND</text>
<text x="79.2" y="91">HDMI0_HOTPLUG</text>
<text x="90.7" y="93.6">GND</text>
<text x="248.6" y="93.6">J2</text>
<text x="45" y="96.1">HDMI1_TX0_P</text>
<text x="45" y="98.7">HDMI1_TX0_N</text>
<text x="45" y="101.2">GND</text>
<text x="84.5" y="96.1">DSI0_D0_N</text>
<text x="84.6" y="98.7">DSI0_D0_P</text>
<text x="90.7" y="101.2">GND</text>
<text x="248.6" y="96.1">Bus_PCI_Express_Mini</text>
<text x="45" y="103.7">HDMI1_CLK_P</text>
<text x="45" y="106.3">HDMI1_CLK_N</text>
<text x="84.5" y="103.7">DSI0_D1_N</text>
<text x="84.6" y="106.3">DSI0_D1_P</text>
<text x="45" y="108.8">GND</text>
<text x="45" y="111.4">HDMI0_TX2_P</text>
<text x="45" y="113.9">HDMI0_TX2_N</text>
<text x="85.7" y="111.4">DSI0_C_N</text>
<text x="85.8" y="113.9">DSI0_C_P</text>
<text x="90.7" y="108.8">GND</text>
<text x="45" y="116.4">GND</text>
<text x="45" y="119">HDMI0_TX1_P</text>
<text x="84.5" y="119">DSI1_D0_N</text>
<text x="90.7" y="116.4">GND</text>
<text x="45" y="121.5">HDMI0_TX1_N</text>
<text x="45" y="124.1">GND</text>
<text x="84.6" y="121.5">DSI1_D0_P</text>
<text x="90.7" y="124.1">GND</text>
<text x="45" y="126.6">HDMI0_TX0_P</text>
<text x="45" y="129.1">HDMI0_TX0_N</text>
<text x="45" y="131.7">GND</text>
<text x="84.5" y="126.6">DSI1_D1_N</text>
<text x="84.6" y="129.1">DSI1_D1_P</text>
<text x="90.7" y="131.7">GND</text>
<text x="45" y="134.2">HDMI0_CLK_P</text>
<text x="45" y="136.8">HDMI0_CLK_N</text>
<text x="85.7" y="134.2">DSI1_C_N</text>
<text x="85.8" y="136.8">DSI1_C_P</text>
<text x="45" y="139.3">GND</text>
<text x="45" y="141.8">DSI1_D3_N</text>
<text x="84.5" y="141.8">DSI1_D2_N</text>
<text x="90.7" y="139.3">GND</text>
<text x="45" y="144.4">DSI1_D3_P</text>
<text x="45" y="146.9">GND</text>
<text x="45" y="149.5">HDMI0_SCL</text>
<text x="66.5" y="147.9">Module1B</text>
<text x="84.1" y="149.5">HDMI0_SDA</text>
<text x="84.6" y="144.4">DSI1_D2_P</text>
<text x="90.7" y="146.9">GND</text>
<text x="60.2" y="150.5">ComputeModule4-CM4</text>
<text x="36.1" y="163.4">GND</text>
<text x="99.6" y="163.4">GND</text>
</g>
<g font-size="1.8" fill="#725600">
<text x="110.7" y="27.5">USB2-D_N</text>
<text x="110.7" y="30.1">USB2-D_P</text>
<text x="265.6" y="47.9">LED_WWAN</text>
<text x="265.6" y="45.3">TRAY_SW</text>
<text x="18.5" y="58">USB3-0-RX_N</text>
<text x="18.5" y="65.6">USB3-0-D_P</text>
<text x="18.5" y="60.6">USB3-0-RX_P</text>
<text x="265.6" y="60.6">PCM_CLK</text>
<text x="265.6" y="63.1">PCM_DOUT</text>
<text x="265.6" y="65.6">PCM_DIN</text>
<text x="18.4" y="68.2">USB3-0-D_N</text>
<text x="265.6" y="68.2">PCM_SYNC</text>
<text x="18.8" y="73.3">USB3-0-TX_N</text>
<text x="18.8" y="75.8">USB3-0-TX_P</text>
<text x="265.6" y="75.8">SIM_VCC</text>
<text x="265.6" y="73.3">SIM_VPP</text>
<text x="215.6" y="80.9">WAKE</text>
<text x="265.6" y="78.3">SIM_IO</text>
<text x="265.6" y="80.9">SIM_CLK</text>
<text x="265.6" y="83.4">SIM_RST</text>
<text x="110.7" y="88.5">HDMI_CEC</text>
<text x="210.5" y="86">W_DISABLE</text>
<text x="265.6" y="88.5">RI</text>
<text x="112" y="91">HDMI_HP</text>
<text x="19.5" y="111.4">HDMI_TX2+</text>
<text x="19.5" y="113.9">HDMI_TX2-</text>
<text x="19.5" y="119">HDMI_TX1+</text>
<text x="19.5" y="121.5">HDMI_TX1-</text>
<text x="19.5" y="129.1">HDMI_TX0-</text>
<text x="19.5" y="126.6">HDMI_TX0+</text>
<text x="19.3" y="136.8">HDMI_CLK-</text>
<text x="19.3" y="134.2">HDMI_CLK+</text>
<text x="19.7" y="149.5">HDMI_SCL</text>
<text x="110.7" y="149.5">HDMI_SDA</text>
</g>
<g font-size="1.8" fill="#840084">
<text x="56.7" y="155.5">2x</text>
<text x="60.1" y="155.5">DF40HC(3.0)-100DS-0.4V</text>
<text x="68" y="153">Hirose</text>
</g>
</svg>
